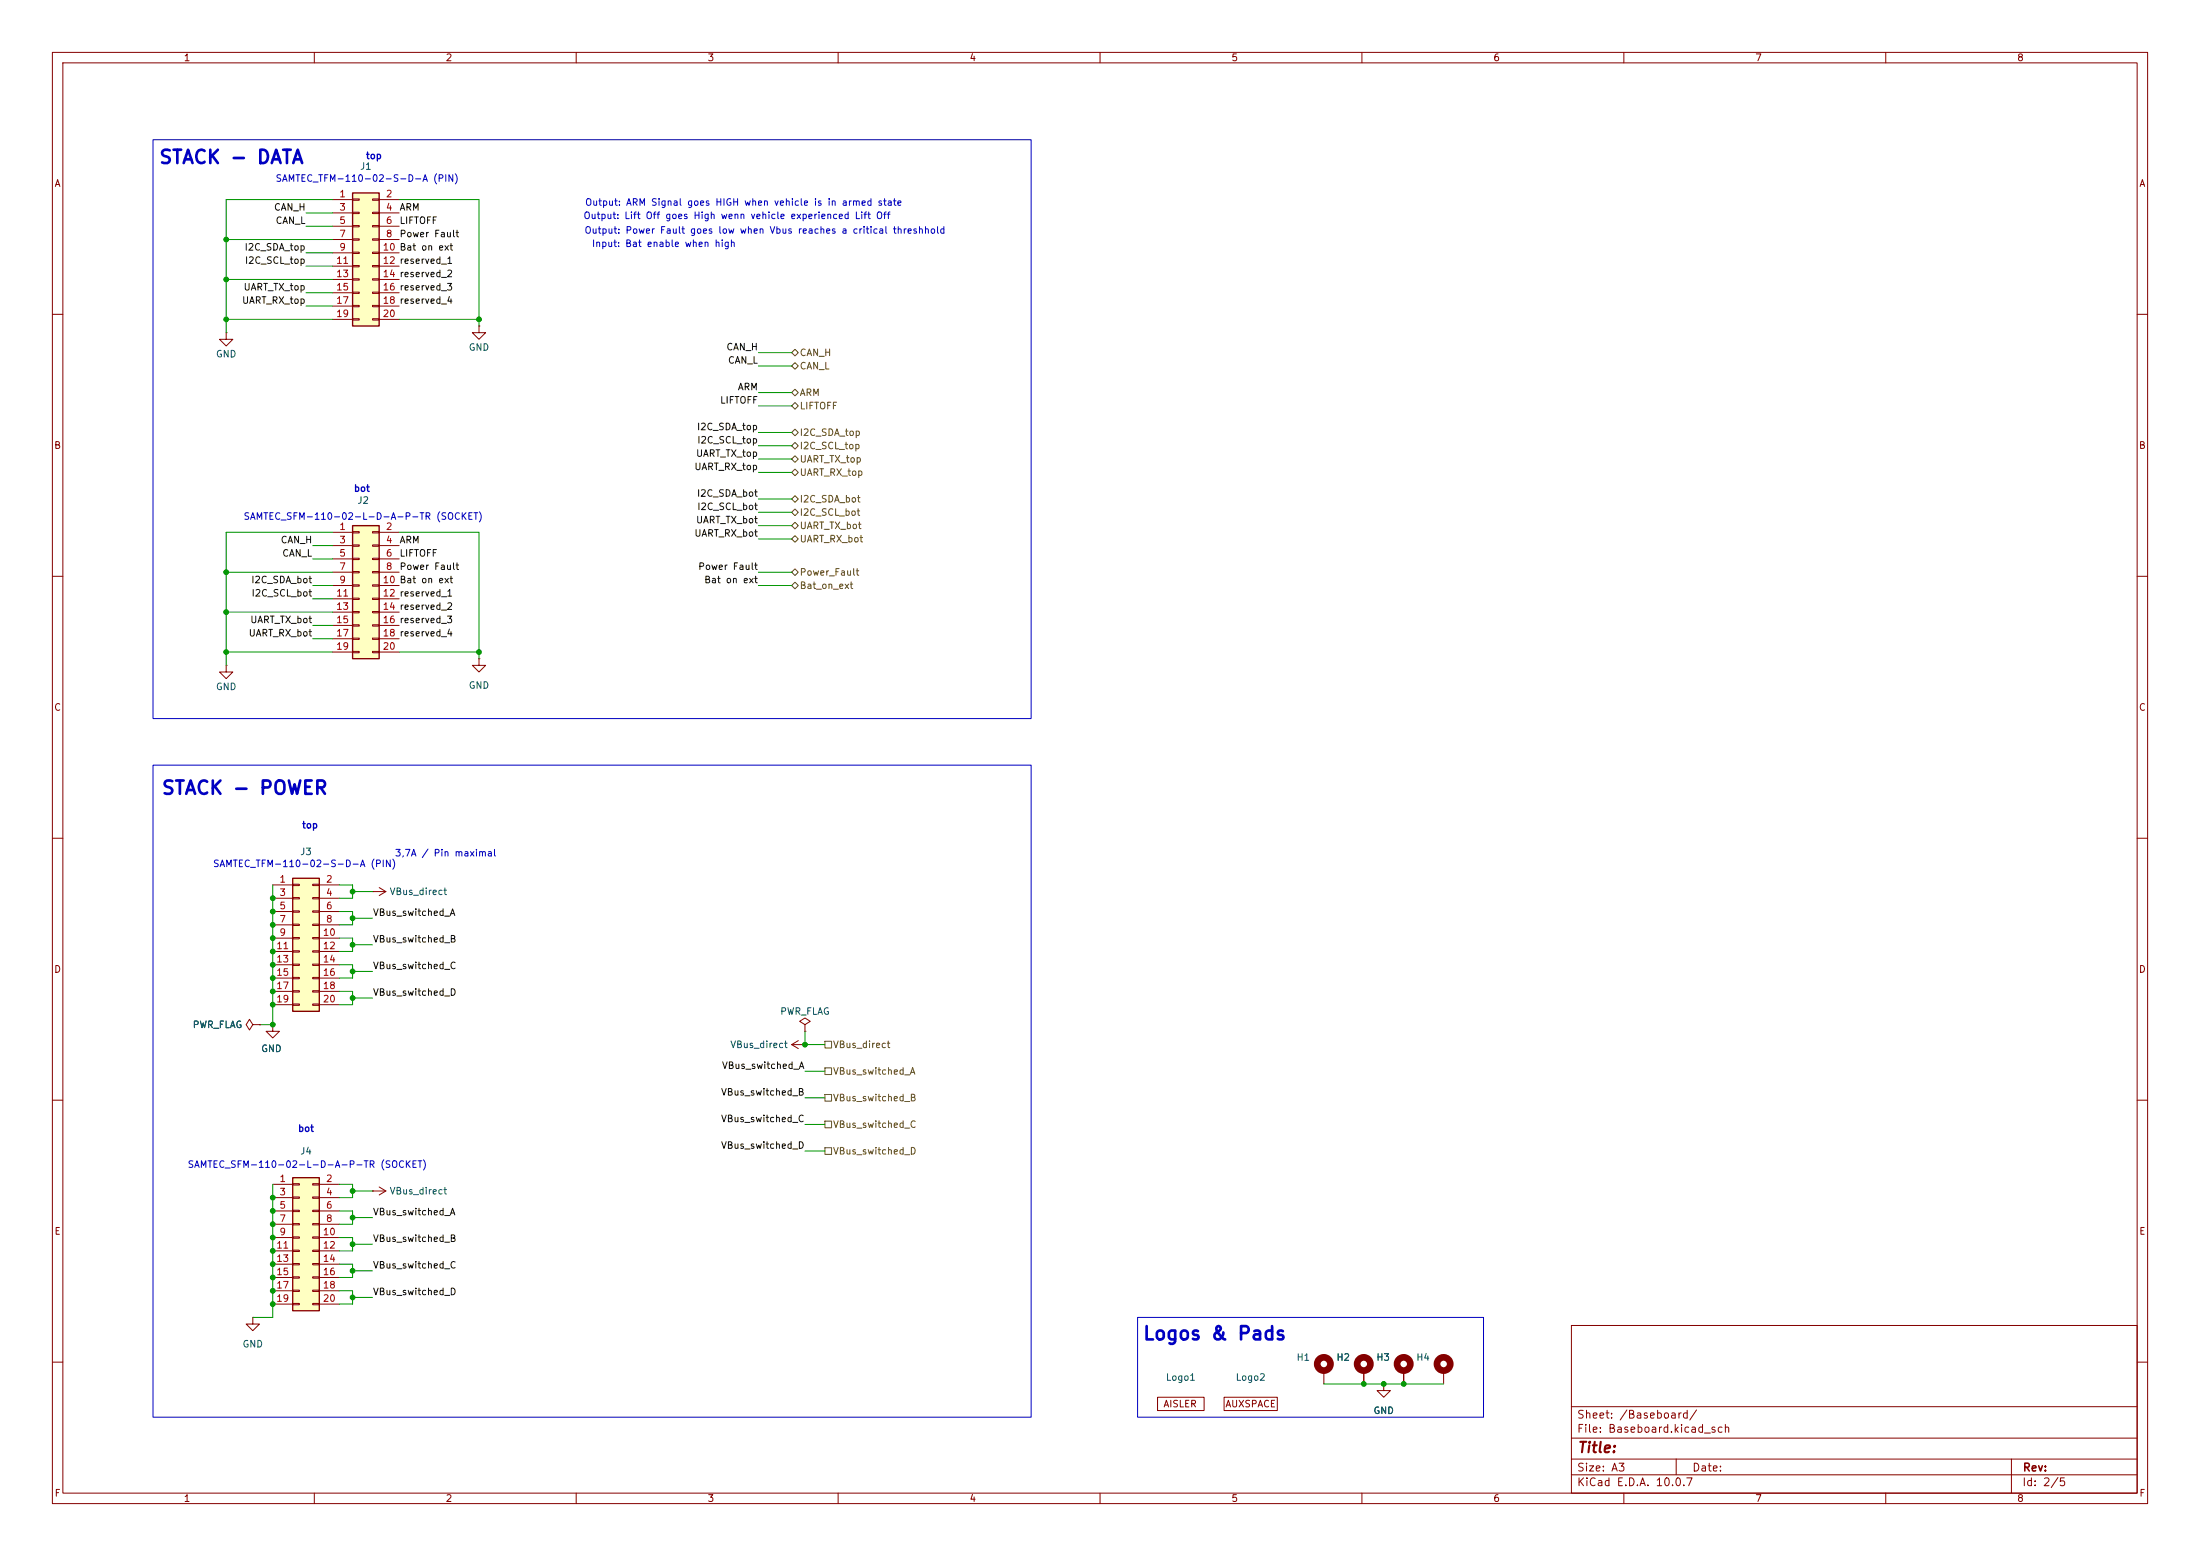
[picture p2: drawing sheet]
<svg xmlns="http://www.w3.org/2000/svg" width="420mm" height="297mm" viewBox="0 0 420 297" stroke-linecap="round" stroke-linejoin="round" font-family="sans-serif">
<g fill="none" stroke="#840000" stroke-width=".19">
<path d="M10 10h400v277h-400zM12 12h396v273h-396zM60 10v2M110 10v2M160 10v2M210 10v2M260 10v2M310 10v2M360 10v2M10 60h2M408 60h2M10 110h2"/>
<path d="M408 110h2M10 160h2M408 160h2M153.7 195.6l1-.7-1-.6-1 .6 1 .7v1.3M153.7 196.9h.1M10 210h2M408 210h2M300 253h108v32h-108zM10 260h2M264.2 264.2v1.2h1.2l-1.2 1.3-1.3-1.3h1.3M264.2 264.2h.1M268 261.6v2.6"/>
<path d="M300 278.5h108M300 274.5h108M300 268.5h108M320 278.5v3M384 278.5v6.5M408 260h2M60 285v2M110 285v2M160 285v2M210 285v2M260 285v2M300 281.5h108"/>
<path d="M310 285v2M360 285v2"/>
</g>
<circle cx="268" cy="260.3" r="1.27" fill="none" stroke="#840000" stroke-width="1.3"/>
<path d="M67.3 100.3h5.1v25.4h-5.1z" fill="#ffffc2"/>
<path d="M67.3 100.3h5.1v25.4h-5.1z" fill="none" stroke="#840000" stroke-width=".25"/>
<g fill="none" stroke="#840000" stroke-width=".19">
<path d="M91.4 62.2v1.3h-1.2l1.2 1.3 1.3-1.3h-1.3M91.4 62.2h.1M63.5 101.6h3.8M63.5 104.1h3.8M63.5 106.7h3.8M63.5 109.2h3.8M63.5 111.8h3.8M63.5 114.3h3.8M63.5 116.8h3.8M63.5 119.4h3.8M67.3 101.5h1.3v.2h-1.3zM67.3 104h1.3v.3h-1.3z"/>
<path d="M67.3 106.6h1.3v.2h-1.3zM67.3 109.1h1.3v.2h-1.3zM67.3 111.6h1.3v.3h-1.3zM67.3 114.2h1.3v.2h-1.3zM67.3 116.7h1.3v.3h-1.3zM67.3 119.3h1.3v.2h-1.3zM71.1 101.5h1.3v.2h-1.3zM71.1 104h1.3v.3h-1.3zM71.1 106.6h1.3v.2h-1.3zM71.1 109.1h1.3v.2h-1.3zM71.1 111.6h1.3v.3h-1.3zM71.1 114.2h1.3v.2h-1.3z"/>
<path d="M71.1 116.7h1.3v.3h-1.3zM71.1 119.3h1.3v.2h-1.3zM72.4 101.6h3.8M72.4 104.1h3.8M72.4 106.7h3.8M72.4 109.2h3.8M72.4 111.8h3.8M72.4 114.3h3.8M72.4 116.8h3.8M72.4 119.4h3.8M63.5 121.9h3.8M63.5 124.5h3.8"/>
<path d="M67.3 121.8h1.3v.2h-1.3zM67.3 124.3h1.3v.3h-1.3zM71.1 121.8h1.3v.2h-1.3zM71.1 124.3h1.3v.3h-1.3zM72.4 121.9h3.8M72.4 124.5h3.8"/>
</g>
<path d="M67.3 36.8h5.1v25.4h-5.1z" fill="#ffffc2"/>
<path d="M67.3 36.8h5.1v25.4h-5.1z" fill="none" stroke="#840000" stroke-width=".25"/>
<g fill="none" stroke="#840000" stroke-width=".19">
<path d="M63.5 38.1h3.8M67.3 38h1.3v.2h-1.3zM71.1 38h1.3v.2h-1.3zM72.4 38.1h3.8M63.5 40.6h3.8M63.5 43.2h3.8M63.5 45.7h3.8M63.5 48.3h3.8M63.5 50.8h3.8M63.5 53.3h3.8M63.5 55.9h3.8M63.5 58.4h3.8"/>
<path d="M67.3 40.5h1.3v.3h-1.3zM67.3 43.1h1.3v.2h-1.3zM67.3 45.6h1.3v.2h-1.3zM67.3 48.1h1.3v.3h-1.3zM67.3 50.7h1.3v.2h-1.3zM67.3 53.2h1.3v.3h-1.3zM67.3 55.8h1.3v.2h-1.3zM67.3 58.3h1.3v.2h-1.3zM71.1 40.5h1.3v.3h-1.3zM71.1 43.1h1.3v.2h-1.3zM71.1 45.6h1.3v.2h-1.3zM71.1 48.1h1.3v.3h-1.3z"/>
<path d="M71.1 50.7h1.3v.2h-1.3zM71.1 53.2h1.3v.3h-1.3zM71.1 55.8h1.3v.2h-1.3zM71.1 58.3h1.3v.2h-1.3zM72.4 40.6h3.8M72.4 43.2h3.8M72.4 45.7h3.8M72.4 48.3h3.8M72.4 50.8h3.8M72.4 53.3h3.8M72.4 55.9h3.8M72.4 58.4h3.8"/>
<path d="M43.2 63.5v1.3h-1.3l1.3 1.2 1.2-1.2h-1.2M43.2 63.5h.1M63.5 61h3.8M67.3 60.8h1.3v.3h-1.3zM71.1 60.8h1.3v.3h-1.3zM72.4 61h3.8M43.2 127v1.3h-1.3l1.3 1.2 1.2-1.2h-1.2M43.2 127h.1M91.4 125.7v1.3h-1.2l1.2 1.3 1.3-1.3h-1.3M91.4 125.7h.1M151.1 199.4l1.3 .8M151.1 199.4h2.6"/>
<path d="M152.4 198.6l-1.3 .8M153.7 199.4h.1M71.1 227.3h.1M71.1 227.3h2.6M72.4 226.6l1.3 .7M73.7 227.3l-1.3 .8"/>
</g>
<path d="M55.9 224.8h5.1v25.4h-5.1z" fill="#ffffc2"/>
<path d="M55.9 224.8h5.1v25.4h-5.1z" fill="none" stroke="#840000" stroke-width=".25"/>
<g fill="none" stroke="#840000" stroke-width=".19">
<path d="M71.1 170.2h.1M71.1 170.2h2.6M72.4 169.4l1.3 .8M73.7 170.2l-1.3 .7M48.3 195.6l-.7-1-.6 1 .6 1 .7-1h1.2M49.5 195.6h.1M52.1 195.6v1.3h1.2l-1.2 1.2-1.3-1.2h1.3M52.1 195.6h.1M52.1 226.1h3.8M52.1 228.6h3.8M52.1 231.1h3.8M52.1 233.7h3.8"/>
<path d="M52.1 236.2h3.8M52.1 238.8h3.8M55.9 225.9h1.2v.3h-1.2zM55.9 228.5h1.2v.2h-1.2zM55.9 231h1.2v.3h-1.2zM55.9 233.6h1.2v.2h-1.2zM55.9 236.1h1.2v.2h-1.2zM55.9 238.6h1.2v.3h-1.2zM59.7 225.9h1.3v.3h-1.3zM59.7 228.5h1.3v.2h-1.3zM59.7 231h1.3v.3h-1.3zM59.7 233.6h1.3v.2h-1.3z"/>
<path d="M59.7 236.1h1.3v.2h-1.3zM59.7 238.6h1.3v.3h-1.3zM61 226.1h3.8M61 228.6h3.8M61 231.1h3.8M61 233.7h3.8M61 236.2h3.8M61 238.8h3.8M48.3 251.5v1.2h1.2l-1.2 1.3-1.3-1.3h1.3M48.3 251.5h.1M52.1 241.3h3.8M52.1 243.8h3.8"/>
<path d="M52.1 246.4h3.8M52.1 248.9h3.8M55.9 241.2h1.2v.2h-1.2zM55.9 243.7h1.2v.3h-1.2zM55.9 246.3h1.2v.2h-1.2zM55.9 248.8h1.2v.2h-1.2zM59.7 241.2h1.3v.2h-1.3zM59.7 243.7h1.3v.3h-1.3zM59.7 246.3h1.3v.2h-1.3zM59.7 248.8h1.3v.2h-1.3zM61 241.3h3.8M61 243.8h3.8"/>
<path d="M61 246.4h3.8M61 248.9h3.8"/>
</g>
<path d="M55.9 167.6h5.1v25.4h-5.1z" fill="#ffffc2"/>
<path d="M55.9 167.6h5.1v25.4h-5.1z" fill="none" stroke="#840000" stroke-width=".25"/>
<g fill="none" stroke="#840000" stroke-width=".19">
<path d="M52.1 168.9h3.8M52.1 171.5h3.8M52.1 174h3.8M52.1 176.5h3.8M52.1 179.1h3.8M55.9 168.8h1.2v.2h-1.2zM55.9 171.3h1.2v.3h-1.2zM55.9 173.9h1.2v.2h-1.2zM55.9 176.4h1.2v.3h-1.2zM55.9 178.9h1.2v.3h-1.2zM59.7 168.8h1.3v.2h-1.3zM59.7 171.3h1.3v.3h-1.3z"/>
<path d="M59.7 173.9h1.3v.2h-1.3zM59.7 176.4h1.3v.3h-1.3zM59.7 178.9h1.3v.3h-1.3zM61 168.9h3.8M61 171.5h3.8M61 174h3.8M61 176.5h3.8M61 179.1h3.8M49.5 195.6h.1M52.1 195.6h.1M52.1 181.6h3.8M52.1 184.2h3.8"/>
<path d="M52.1 186.7h3.8M52.1 189.2h3.8M52.1 191.8h3.8M55.9 181.5h1.2v.2h-1.2zM55.9 184h1.2v.3h-1.2zM55.9 186.6h1.2v.2h-1.2zM55.9 189.1h1.2v.3h-1.2zM55.9 191.6h1.2v.3h-1.2zM59.7 181.5h1.3v.2h-1.3zM59.7 184h1.3v.3h-1.3zM59.7 186.6h1.3v.2h-1.3zM59.7 189.1h1.3v.3h-1.3z"/>
<path d="M59.7 191.6h1.3v.3h-1.3zM61 181.6h3.8M61 184.2h3.8M61 186.7h3.8M61 189.2h3.8M61 191.8h3.8M221 266.7h8.9v2.5h-8.9zM233.7 266.7h10.1v2.5h-10.1zM252.7 261.6v2.6M260.3 261.6v2.6M264.2 264.2h.1M268 261.6v2.6"/>
<path d="M275.6 261.6v2.6"/>
</g>
<g fill="none" stroke="#840000" stroke-width="1.3">
<circle cx="252.7" cy="260.3" r="1.27"/>
<circle cx="260.4" cy="260.3" r="1.27"/>
<circle cx="275.6" cy="260.3" r="1.27"/>
</g>
<g fill="none" stroke="#725600" stroke-width=".19">
<path d="M151.1 69.9l.7-.7 .6 .7-.6 .6zM151.1 67.3l.7-.6 .6 .6-.6 .6zM151.1 77.5l.7-.7 .6 .7-.6 .6zM151.8 74.3l.6 .6-.6 .7-.7-.7zM151.1 97.8l.7-.6 .6 .6-.6 .6zM151.1 87.6l.7-.6 .6 .6-.6 .7zM151.1 90.2l.7-.7 .6 .7-.6 .6zM151.1 85.1l.7-.6 .6 .6-.6 .6zM151.1 82.6l.7-.7 .6 .7-.6 .6zM151.8 94.6l.6 .7-.6 .6-.7-.6zM151.1 109.2l.7-.6 .6 .6-.6 .7zM151.1 100.3l.7-.6 .6 .6-.6 .7z"/>
<path d="M151.1 102.9l.7-.7 .6 .7-.6 .6zM151.1 111.8l.7-.7 .6 .7-.6 .6zM157.5 198.8h1.2v1.2h-1.2zM157.5 214h1.2v1.3h-1.2zM157.5 219.1h1.2v1.2h-1.2zM157.5 203.8h1.2v1.3h-1.2zM157.5 208.9h1.2v1.3h-1.2z"/>
</g>
<g fill="none" stroke="#009600" stroke-width=".19">
<path d="M63.5 38.1h-20.3v25.4M76.2 38.1h15.2v24.1M43.2 53.3h20.3M43.2 45.7h20.3M58.4 48.3h5.1M58.4 43.2h5.1M58.4 40.6h5.1M58.4 55.9h5.1M58.4 58.4h5.1M58.4 50.8h5.1M43.2 61h20.3M76.2 61h15.2"/>
<path d="M144.8 74.9h6.3M144.8 67.3h6.3M144.8 69.9h6.3M144.8 77.5h6.3M144.8 85.1h6.3M144.8 95.3h6.3M144.8 90.2h6.3M144.8 82.6h6.3M144.8 87.6h6.3M144.8 97.8h6.3M43.2 109.2h20.3M43.2 116.8h20.3"/>
<path d="M59.7 111.8h3.8M59.7 104.1h3.8M59.7 106.7h3.8M59.7 119.4h3.8M59.7 114.3h3.8M63.5 101.6h-20.3v25.4M76.2 101.6h15.2v24.1M144.8 111.8h6.3M144.8 109.2h6.3M144.8 100.3h6.3M144.8 102.9h6.3M43.2 124.5h20.3"/>
<path d="M59.7 121.9h3.8M76.2 124.5h15.2M52.1 168.9v26.7h-2.6M64.8 168.9h2.5v2.6h-2.5M64.8 174h2.5v2.5h-2.5M64.8 179.1h2.5v2.5h-2.5M67.3 170.2h3.8M67.3 175.3h3.8M64.8 184.2h2.5v2.5h-2.5M64.8 189.2h2.5v2.6h-2.5M67.3 180.3h3.8M67.3 185.4h3.8"/>
<path d="M67.3 190.5h3.8M153.7 196.9v2.5h3.8M153.7 219.7h3.8M153.7 204.5h3.8M153.7 214.6h3.8M153.7 209.6h3.8M52.1 226.1v25.4h-3.8M64.8 226.1h2.5v2.5h-2.5M64.8 231.1h2.5v2.6h-2.5M64.8 236.2h2.5v2.6h-2.5M67.3 237.5h3.8M67.3 232.4h3.8"/>
<path d="M67.3 227.3h3.8M64.8 241.3h2.5v2.5h-2.5M64.8 246.4h2.5v2.5h-2.5M67.3 242.6h3.8M67.3 247.6h3.8M252.7 264.2h22.9"/>
</g>
<path d="M29.2 26.7h167.6v110.5h-167.6zM29.2 146.1h167.6v124.4h-167.6zM217.2 251.5h66v19h-66z" fill="none" stroke="#0000c2" stroke-width=".19"/>
<g fill="#009600" stroke="#009600" stroke-width=".19">
<circle cx="260.3" cy="264.2" r=".46"/>
<circle cx="264.2" cy="264.2" r=".46"/>
<circle cx="52.1" cy="241.3" r=".46"/>
<circle cx="52.1" cy="236.2" r=".46"/>
<circle cx="52.1" cy="243.8" r=".46"/>
<circle cx="52.1" cy="238.8" r=".46"/>
<circle cx="52.1" cy="246.4" r=".46"/>
<circle cx="52.1" cy="248.9" r=".46"/>
<circle cx="67.3" cy="242.6" r=".46"/>
<circle cx="67.3" cy="247.6" r=".46"/>
<circle cx="67.3" cy="237.5" r=".46"/>
<circle cx="268" cy="264.2" r=".46"/>
<circle cx="52.1" cy="233.7" r=".46"/>
<circle cx="52.1" cy="231.1" r=".46"/>
<circle cx="52.1" cy="228.6" r=".46"/>
<circle cx="67.3" cy="232.4" r=".46"/>
<circle cx="67.3" cy="180.3" r=".46"/>
<circle cx="67.3" cy="185.4" r=".46"/>
<circle cx="67.3" cy="227.3" r=".46"/>
<circle cx="52.1" cy="184.2" r=".46"/>
<circle cx="52.1" cy="191.8" r=".46"/>
<circle cx="52.1" cy="195.6" r=".46"/>
<circle cx="52.1" cy="189.2" r=".46"/>
<circle cx="52.1" cy="186.7" r=".46"/>
<circle cx="67.3" cy="190.5" r=".46"/>
<circle cx="52.1" cy="181.6" r=".46"/>
<circle cx="52.1" cy="171.5" r=".46"/>
<circle cx="52.1" cy="179.1" r=".46"/>
<circle cx="52.1" cy="176.5" r=".46"/>
<circle cx="52.1" cy="174" r=".46"/>
<circle cx="67.3" cy="170.2" r=".46"/>
<circle cx="67.3" cy="175.3" r=".46"/>
<circle cx="153.7" cy="199.4" r=".46"/>
<circle cx="43.2" cy="124.5" r=".46"/>
<circle cx="91.4" cy="124.5" r=".46"/>
<circle cx="43.2" cy="116.8" r=".46"/>
<circle cx="43.2" cy="109.2" r=".46"/>
<circle cx="43.2" cy="53.3" r=".46"/>
<circle cx="43.2" cy="45.7" r=".46"/>
<circle cx="43.2" cy="61" r=".46"/>
<circle cx="91.4" cy="61" r=".46"/>
</g>
<g font-size="2.5" fill="#0000c2">
<text x="30.2" y="31.9">STACK - DATA</text>
<text x="30.7" y="152.3">STACK - POWER</text>
<text x="218" y="256.4">Logos &amp; Pads</text>
</g>
<text font-size="2" fill="#840000" x="301" y="277.8">Title:</text>
<g font-size="1.5" fill="#840000">
<text x="300.9" y="273.8">File: Baseboard.kicad_sch</text>
<text x="300.9" y="271.1">Sheet: /Baseboard/</text>
<text x="300.9" y="281.2">Size: A3</text>
<text x="322.9" y="281.2">Date:</text>
<text x="386" y="281.2">Rev:</text>
<text x="300.9" y="284">KiCad E.D.A. 10.0.7</text>
<text x="385.9" y="284">Id: 2/5</text>
</g>
<g font-size="1.3" fill="#840000">
<text x="35" y="12">1</text>
<text x="85" y="12">2</text>
<text x="135" y="12">3</text>
<text x="185" y="12">4</text>
<text x="235" y="12">5</text>
<text x="285" y="12">6</text>
<text x="335" y="12">7</text>
<text x="385" y="12">8</text>
<text x="10.3" y="36">A</text>
<text x="408.3" y="36">A</text>
<text x="10.2" y="86">B</text>
<text x="408.2" y="86">B</text>
<text x="10.2" y="136">C</text>
<text x="408.2" y="136">C</text>
<text x="10.2" y="186">D</text>
<text x="408.2" y="186">D</text>
<text x="10.3" y="236">E</text>
<text x="408.3" y="236">E</text>
<text x="222" y="268.9">AISLER</text>
<text x="233.8" y="268.9">AUXSPACE</text>
<text x="10.3" y="286">F</text>
<text x="35" y="287">1</text>
<text x="85" y="287">2</text>
<text x="135" y="287">3</text>
<text x="185" y="287">4</text>
<text x="235" y="287">5</text>
<text x="285" y="287">6</text>
<text x="335" y="287">7</text>
<text x="385" y="287">8</text>
<text x="408.3" y="286">F</text>
</g>
<g font-size="1.3" fill="#0000c2">
<text x="52.5" y="35">SAMTEC_TFM-110-02-S-D-A (PIN)</text>
<text x="69.7" y="30.7">top</text>
<text x="111.6" y="39.6">Output: ARM Signal goes HIGH when vehicle is in armed state</text>
<text x="111.3" y="42.1">Output: Lift Off goes High wenn vehicle experienced Lift Off</text>
<text x="111.5" y="44.9">Output: Power Fault goes low when Vbus reaches a critical threshhold</text>
<text x="112.9" y="47.4">Input: Bat enable when high</text>
<text x="67.4" y="94.2">bot</text>
<text x="46.4" y="99.5">SAMTEC_SFM-110-02-L-D-A-P-TR (SOCKET)</text>
<text x="57.5" y="158.4">top</text>
<text x="40.6" y="165.8">SAMTEC_TFM-110-02-S-D-A (PIN)</text>
<text x="75.3" y="163.8">3,7A / Pin maximal</text>
<text x="56.8" y="216.4">bot</text>
<text x="35.7" y="223.2">SAMTEC_SFM-110-02-L-D-A-P-TR (SOCKET)</text>
</g>
<g font-size="1.3" fill="#006464">
<text x="68.6" y="32.7">J1</text>
<text x="41.1" y="68.5">GND</text>
<text x="89.4" y="67.3">GND</text>
<text x="68.1" y="96.5">J2</text>
<text x="89.4" y="131.8">GND</text>
<text x="41.1" y="132">GND</text>
<text x="57.2" y="163.5">J3</text>
<text x="74.3" y="171.1">VBus_direct</text>
<text x="36.7" y="196.5">PWR_FLAG</text>
<text x="148.8" y="194">PWR_FLAG</text>
<text x="49.8" y="201.1">GND</text>
<text x="139.3" y="200.4">VBus_direct</text>
<text x="57.2" y="220.7">J4</text>
<text x="74.3" y="228.3">VBus_direct</text>
<text x="46.2" y="257.5">GND</text>
<text x="222.5" y="263.9">Logo1</text>
<text x="235.8" y="263.9">Logo2</text>
<text x="247.4" y="260">H1</text>
<text x="255" y="260">H2</text>
<text x="262.7" y="260">H3</text>
<text x="270.3" y="260">H4</text>
<text x="262.1" y="270.2">GND</text>
</g>
<g font-size="1.3" fill="#0f0f0f">
<text x="52.2" y="40.5">CAN_H</text>
<text x="76.2" y="40.5">ARM</text>
<text x="52.5" y="43.1">CAN_L</text>
<text x="76.2" y="43.1">LIFTOFF</text>
<text x="76.2" y="45.6">Power Fault</text>
<text x="46.6" y="48.1">I2C_SDA_top</text>
<text x="46.6" y="50.7">I2C_SCL_top</text>
<text x="46.1" y="58.3">UART_RX_top</text>
<text x="46.4" y="55.8">UART_TX_top</text>
<text x="138.6" y="67.2">CAN_H</text>
<text x="138.9" y="69.7">CAN_L</text>
<text x="137.4" y="77.3">LIFTOFF</text>
<text x="140.7" y="74.8">ARM</text>
<text x="132.9" y="82.4">I2C_SDA_top</text>
<text x="132.8" y="87.5">UART_TX_top</text>
<text x="133" y="85">I2C_SCL_top</text>
<text x="132.5" y="90">UART_RX_top</text>
<text x="132.9" y="95.1">I2C_SDA_bot</text>
<text x="132.8" y="100.2">UART_TX_bot</text>
<text x="133" y="97.7">I2C_SCL_bot</text>
<text x="53.5" y="104">CAN_H</text>
<text x="53.8" y="106.6">CAN_L</text>
<text x="76.2" y="104">ARM</text>
<text x="76.2" y="106.6">LIFTOFF</text>
<text x="132.5" y="102.7">UART_RX_bot</text>
<text x="47.9" y="111.6">I2C_SDA_bot</text>
<text x="76.2" y="109.1">Power Fault</text>
<text x="133.2" y="109.1">Power Fault</text>
<text x="134.3" y="111.6">Bat on ext</text>
<text x="47.7" y="119.3">UART_TX_bot</text>
<text x="47.9" y="114.2">I2C_SCL_bot</text>
<text x="47.4" y="121.8">UART_RX_bot</text>
<text x="71.1" y="175.1">VBus_switched_A</text>
<text x="71.1" y="180.2">VBus_switched_B</text>
<text x="71.1" y="185.3">VBus_switched_C</text>
<text x="71.1" y="190.4">VBus_switched_D</text>
<text x="137.5" y="209.4">VBus_switched_B</text>
<text x="137.7" y="204.3">VBus_switched_A</text>
<text x="137.5" y="214.5">VBus_switched_C</text>
<text x="137.5" y="219.6">VBus_switched_D</text>
<text x="71.1" y="232.3">VBus_switched_A</text>
<text x="71.1" y="237.4">VBus_switched_B</text>
<text x="71.1" y="242.4">VBus_switched_C</text>
<text x="71.1" y="247.5">VBus_switched_D</text>
</g>
<g font-size="1.3" fill="#a90000">
<text x="64.7" y="38">1</text>
<text x="64.7" y="40.5">3</text>
<text x="73.6" y="38">2</text>
<text x="73.6" y="40.5">4</text>
<text x="64.7" y="43">5</text>
<text x="64.7" y="45.6">7</text>
<text x="73.6" y="43">6</text>
<text x="73.6" y="45.6">8</text>
<text x="64.1" y="50.7">11</text>
<text x="64.1" y="53.2">13</text>
<text x="64.7" y="48.1">9</text>
<text x="73" y="48.1">10 Bat on ext</text>
<text x="73" y="50.7">12 reserved_1</text>
<text x="73" y="53.2">14 reserved_2</text>
<text x="64.1" y="55.7">15</text>
<text x="64.1" y="58.3">17</text>
<text x="73" y="55.7">16 reserved_3</text>
<text x="73" y="58.3">18 reserved_4</text>
<text x="64.1" y="60.8">19</text>
<text x="73" y="60.8">20</text>
<text x="64.7" y="101.5">1</text>
<text x="73.6" y="101.5">2</text>
<text x="64.7" y="104">3</text>
<text x="64.7" y="106.5">5</text>
<text x="73.6" y="104">4</text>
<text x="73.6" y="106.5">6</text>
<text x="64.7" y="109.1">7</text>
<text x="64.7" y="111.6">9</text>
<text x="73" y="111.6">10 Bat on ext</text>
<text x="73.6" y="109.1">8</text>
<text x="64.1" y="114.2">11</text>
<text x="64.1" y="116.7">13</text>
<text x="64.1" y="119.2">15</text>
<text x="73" y="114.2">12 reserved_1</text>
<text x="73" y="116.7">14 reserved_2</text>
<text x="73" y="119.2">16 reserved_3</text>
<text x="64.1" y="121.8">17</text>
<text x="64.1" y="124.3">19</text>
<text x="73" y="121.8">18 reserved_4</text>
<text x="73" y="124.3">20</text>
<text x="53.2" y="168.8">1</text>
<text x="53.2" y="171.3">3</text>
<text x="53.2" y="173.9">5</text>
<text x="62.1" y="168.8">2</text>
<text x="62.1" y="171.3">4</text>
<text x="62.1" y="173.9">6</text>
<text x="53.2" y="176.4">7</text>
<text x="53.2" y="178.9">9</text>
<text x="61.5" y="178.9">10</text>
<text x="62.1" y="176.4">8</text>
<text x="52.6" y="181.5">11</text>
<text x="52.6" y="184">13</text>
<text x="61.5" y="181.5">12</text>
<text x="61.5" y="184">14</text>
<text x="52.6" y="186.6">15</text>
<text x="52.6" y="189.1">17</text>
<text x="52.6" y="191.6">19</text>
<text x="61.5" y="186.6">16</text>
<text x="61.5" y="189.1">18</text>
<text x="61.5" y="191.6">20</text>
<text x="53.2" y="225.9">1</text>
<text x="62.1" y="225.9">2</text>
<text x="53.2" y="228.5">3</text>
<text x="53.2" y="231">5</text>
<text x="53.2" y="233.5">7</text>
<text x="62.1" y="228.5">4</text>
<text x="62.1" y="231">6</text>
<text x="62.1" y="233.5">8</text>
<text x="52.6" y="238.6">11</text>
<text x="53.2" y="236.1">9</text>
<text x="61.5" y="236.1">10</text>
<text x="61.5" y="238.6">12</text>
<text x="52.6" y="241.2">13</text>
<text x="52.6" y="243.7">15</text>
<text x="61.5" y="241.2">14</text>
<text x="61.5" y="243.7">16</text>
<text x="52.6" y="246.2">17</text>
<text x="52.6" y="248.8">19</text>
<text x="61.5" y="246.2">18</text>
<text x="61.5" y="248.8">20</text>
</g>
<g font-size="1.3" fill="#725600">
<text x="152.6" y="70.8">CAN_L</text>
<text x="152.6" y="68.3">CAN_H</text>
<text x="152.6" y="75.9">ARM</text>
<text x="152.6" y="78.4">LIFTOFF</text>
<text x="152.6" y="83.5">I2C_SDA_top</text>
<text x="152.6" y="88.6">UART_TX_top</text>
<text x="152.6" y="86.1">I2C_SCL_top</text>
<text x="152.6" y="91.1">UART_RX_top</text>
<text x="152.6" y="98.8">I2C_SCL_bot</text>
<text x="152.6" y="96.2">I2C_SDA_bot</text>
<text x="152.6" y="101.3">UART_TX_bot</text>
<text x="152.6" y="103.8">UART_RX_bot</text>
<text x="152.6" y="110.2">Power_Fault</text>
<text x="152.6" y="112.7">Bat_on_ext</text>
<text x="158.9" y="200.4">VBus_direct</text>
<text x="158.9" y="205.4">VBus_switched_A</text>
<text x="158.9" y="215.6">VBus_switched_C</text>
<text x="158.9" y="210.5">VBus_switched_B</text>
<text x="158.9" y="220.7">VBus_switched_D</text>
</g>
</svg>
